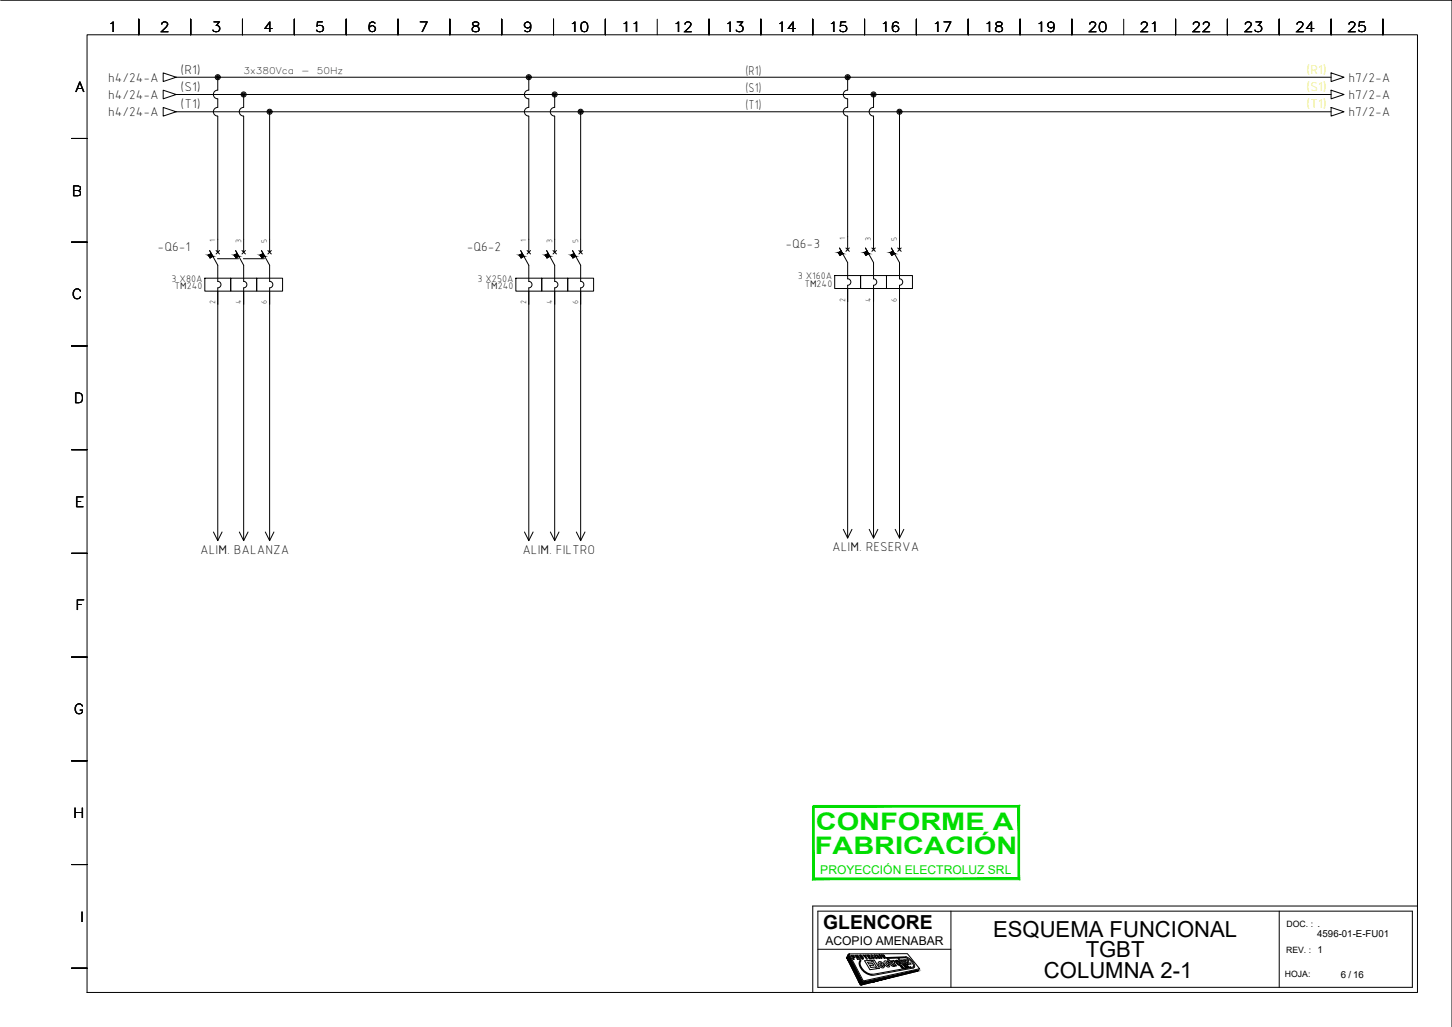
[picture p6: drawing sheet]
<svg xmlns="http://www.w3.org/2000/svg" width="420mm" height="297mm" viewBox="0 0 420 297" stroke-linecap="round" stroke-linejoin="round" font-family="sans-serif">
<g fill="none" stroke="#000" stroke-width=".29">
<path d="M.2 .1h420v296.9M25.2 10.1h385v276.9h-385zM40.2 5.6v4.5M55.2 5.6v4.5M70.2 5.6v4.5M85.2 5.6v4.5M100.2 5.6v4.5M115.2 5.6v4.5M130.2 5.6v4.5M145.2 5.6v4.5M160.2 5.6v4.5M175.2 5.6v4.5"/>
<path d="M190.2 5.6v4.5M205.2 5.6v4.5M220.2 5.6v4.5M235.2 5.6v4.5M250.2 5.6v4.5M265.2 5.6v4.5M280.2 5.6v4.5M295.2 5.6v4.5M310.2 5.6v4.5M325.2 5.6v4.5M340.2 5.6v4.5M355.2 5.6v4.5"/>
<path d="M370.2 5.6v4.5M385.2 5.6v4.5M400.2 5.6v4.5M47.2 21.1l3.8 1.2-3.8 1.3zM47.2 26.1l3.8 1.2-3.8 1.3zM47.2 31.1l3.8 1.2-3.8 1.3zM51 22.3h334.2M51 27.3h334.2M51 32.3h334.2M63 22.3v3.8a1.27 1.27 0 0 0-1.3 1.2 1.27 1.27 0 0 0 1.3 1.3v2.5a1.26 1.26 0 0 0-1.3 1.2 1.26 1.26 0 0 0 1.3 1.3v39.3M70.5 31.1a1.26 1.26 0 0 0-1.3 1.2 1.26 1.26 0 0 0 1.3 1.3M70.5 27.3v3.8"/>
<path d="M70.5 33.6v39.3M78 32.3v40.6M153 22.3v3.8a1.27 1.27 0 0 0-1.3 1.2 1.27 1.27 0 0 0 1.3 1.3v2.5a1.26 1.26 0 0 0-1.3 1.2 1.26 1.26 0 0 0 1.3 1.3v39.3M160.5 27.3v3.8a1.26 1.26 0 0 0-1.3 1.2 1.26 1.26 0 0 0 1.3 1.3v39.3M168 32.3v40.6M245.3 31.1a1.26 1.26 0 0 0-1.3 1.2 1.26 1.26 0 0 0 1.3 1.3M245.3 26.1a1.26 1.26 0 0 0-1.3 1.2 1.26 1.26 0 0 0 1.3 1.3M245.3 22.3v3.8M245.3 28.6v2.5M245.3 33.6v38.6M252.8 27.3v3.8a1.26 1.26 0 0 0-1.3 1.2 1.26 1.26 0 0 0 1.3 1.3v38.6M260.3 32.3v39.9"/>
<path d="M385.2 21.1l3.7 1.2-3.7 1.3zM385.2 26.1l3.7 1.2-3.7 1.3zM385.2 31.1l3.7 1.2-3.7 1.3zM20.7 40.1h4.5M20.7 70h4.5M61.6 74.1l-.8 .5-.5-.8 .8-.5-.4-.8 2.3 4.2v4.7a.94 .94 0 0 1 .9 .9 .94 .94 0 0 1-.9 1v73.1M62.5 72.5l1 1M62.9 74.8h6.1M63.5 72.5l-1 1M69.1 74.1l-.8 .5-.5-.8 .8-.5-.4-.8 2.3 4.2v4.7M70 72.5l1 1M70.4 74.8h6.1"/>
<path d="M71 72.5l-1 1M76.6 74.1l-.8 .5-.5-.8 .8-.5-.4-.8 2.3 4.2v4.7M77.5 72.5l1 1M78.5 72.5l-1 1M151.6 74.1l-.8 .5-.5-.8 .8-.5-.4-.8 2.3 4.2v4.7a.94 .94 0 0 1 .9 .9 .94 .94 0 0 1-.9 1v73.1M152.5 72.5l1 1M153.5 72.5l-1 1M159.1 74.1l-.8 .5-.5-.8 .8-.5-.4-.8 2.3 4.2v4.7a.94 .94 0 0 1 .9 .9 .94 .94 0 0 1-.9 1v73.1M160 72.5l1 1M161 72.5l-1 1M166.6 74.1l-.8 .5-.5-.8 .8-.5-.4-.8 2.3 4.2v4.7M167.5 72.5l1 1"/>
<path d="M168.5 72.5l-1 1M241.5 79.7h7.5v3.7h-7.5zM243.8 73.4l-.7 .5-.5-.8 .8-.5-.5-.9 2.4 4.3v4.7M244.8 71.7l1 1M245.8 71.7l-1 1M249 79.7h7.5v3.7h-7.5zM251.4 73.4l-.9 .5-.4-.8 .8-.5-.5-.9 2.4 4.3v4.6a.94 .94 0 0 1 .9 1 .94 .94 0 0 1-.9 .9v73.1M252.3 71.7l1 1M253.3 71.7l-1 1M256.5 79.7h7.5v3.7h-7.5zM258.8 73.4l-.8 .5-.4-.8 .8-.5-.5-.9 2.4 4.3v4.6a.94 .94 0 0 1 .9 1 .94 .94 0 0 1-.9 .9v73.1M259.8 71.7l1 1"/>
<path d="M260.8 71.7l-1 1M59.3 80.5h7.5v3.7h-7.5zM66.8 80.5h7.5v3.7h-7.5zM70.5 81.4a.94 .94 0 0 1 .9 .9 .94 .94 0 0 1-.9 1M70.5 83.3v73.1M74.3 80.5h7.5v3.7h-7.5zM78 81.4a.94 .94 0 0 1 1 .9 .94 .94 0 0 1-1 1M78 83.3v73.1M149.3 80.5h7.5v3.7h-7.5zM156.8 80.5h7.5v3.7h-7.5zM164.3 80.5h7.5v3.7h-7.5zM168 81.4a.94 .94 0 0 1 1 .9 .94 .94 0 0 1-1 1"/>
<path d="M168 83.3v73.1M245.3 80.6a.94 .94 0 0 1 .9 1 .94 .94 0 0 1-.9 .9M245.3 82.5v73.1M20.7 100.1h4.5M20.7 130.1h4.5M61.8 153.9l1.2 2.5 1.3-2.5M69.3 153.9l1.2 2.5 1.3-2.5M76.8 153.9l1.2 2.5 1.3-2.5M151.8 153.9l1.2 2.5 1.3-2.5M159.3 153.9l1.2 2.5 1.3-2.5M166.8 153.9l1.2 2.5 1.3-2.5M244 153.1l1.3 2.5 1.2-2.5"/>
<path d="M251.5 153.1l1.3 2.5 1.2-2.5M259 153.1l1.3 2.5 1.2-2.5M20.7 160h4.5M20.7 190.1h4.5M20.7 220.1h4.5M20.7 250h4.5M236.7 263.5h172v22.1h-172zM236.7 274.6h38.5M245.5 276l4 7.9-.6 .9-3.9-7.8zM245.7 275.9l16.9-.1 3.5 4.4-16.3 3.5zM246.3 276.3h.6a.4 .4 0 0 1 .4 .3 .4 .4 0 0 1-.1 .4h-.3l.3 .5h-.3zM246.6 276.5h.3l.2 .3h-.3z"/>
<path d="M248.2 276.6l-.2 .2-.2-.4 .4 .3M248.3 277l.4 .5h.3l-.7-1.1-.9-.1 .7 1.2h.3l-.3-.5h.2M248.8 276.2a.95 .95 0 0 1 1 1.2 .95 .95 0 0 1-1-1.2zM249 276.4l.5 .4 .1 .5-.4-.4zM249.7 276.3l.7 .3-.1-.4h.3l.4 1.2h-.3zM250.2 277.9l1.9-.1 .3 .4-1.3 .1 .3 .5 1.1-.1 .3 .5-1.1 .1 .3 .5 1.3-.1 .3 .5-1.9 .3zM250.8 276.2h.7l.1 .2h-.4l.6 .4-.3 .1 .2 .2h.4l.1 .3h-.7zM252.4 277.7h.6l1.5 2.4h-.5zM252.6 276.5l-.4-.4a.67 .67 0 0 0 0 .8 .67 .67 0 0 0 .8 .2l-.1-.2-.3 .2-.4-.7 .4 .1M253.5 276.4l-.4-.3a.67 .67 0 0 0 0 .8 .67 .67 0 0 0 .8 .2l-.1-.2M253.5 276.4h-.4l.4 .6 .3-.1M253.6 276.2h.3l.6 1h-.2z"/>
<path d="M254.4 276.1l.6 .4 .2 .7-.7-.3zM254.5 276.3l.6 .7zM254.6 278.6l.3-.1 .3 .3-.6 .1zM254.8 279.2l.5 .4 .6-.3M255.1 276.2l.8 .5-.4-.5h.2l.7 .9-.8-.5 .4 .5-.2 .1zM255.8 279.1l-.5-.7a.7 .7 0 0 0-1.2 .2l.5 .9a.81 .81 0 0 0 1.3 .1v-.3M255.8 279.1l-1 .1M256.7 278.6l-.3-.2a.68 .68 0 0 0 .7 .9l-.1-.4M257.2 278.5l-.3-.3a.68 .68 0 0 0-1.1 .1 1.18 1.18 0 0 0 1.7 1.1l-.1-.6M257.2 278.6h-.4M257.4 278.9h-.4M258 279.2l.6 .3"/>
<path d="M258.4 278.1l-.5-.2 1.1 1.5h.4l-.6-.9 .2-.2M258.4 278h.1M258.4 278l.2-.2 .4 .5M258.5 279.2l-.8-.9 .2-.1-.2-.3-.2 .1-.3-.5-.4 .1 .3 .4h-.2l1.1 1.3M258.5 279.2l.3 .3h-.2M259 278.3h.1M259.2 277.8a1.22 1.22 0 0 1 1.4 1.4 1.22 1.22 0 0 1-1.4-1.4zM259.5 278.1v.1M259.6 278.1h.4l.3 .4a.3 .3 0 0 1 0 .5 .3 .3 0 0 1-.5-.3l-.3-.5M259.6 278.1h-.1M259.9 277.3l.3-.1 1.4 1.9-.3 .1zM260.5 279.3h.4l.1 .2h-.3l.5 .2 .2 .5-.4-.1-.1-.2h.3l-.4-.1z"/>
<path d="M260.8 277.7h.3l.9 1 .1-.1-.7-.9 .3-.1 1 1.4-.4-.2-.1 .2h-.3zM260.8 279.3h.1M261.5 280l.2 .1zM261.9 277.6h.8l.3 1 .4-.1 .2 .3-.7 .1-.3-1h-.5zM261.9 279.3h-.3l.3 .3 .1-.2M261.9 279.3l.1 .1M262.2 279.6l.4 .4-.6-.3 .3 .3-.2 .1-.6-.9a.39 .39 0 0 1 .4 0 .39 .39 0 0 1 .2 .4h.1M262.3 279.1l1.1 .7-.4 .1zM262.5 279.8l.3 .1zM263.3 279.7l.2 .1zM264.5 279.8l-11.4 2.2a3.9 3.9 0 0 1-4.4-3.9l.2-.4 .3 .1a2.8 2.8 0 0 0 1.6 3.5l1.5 .5M264.5 279.8a2.57 2.57 0 0 0-1.5-2.7l-.8-.4-5.7 .3 .1 .2 5.5-.2a3 3 0 0 1 2.2 2.6l-12 2.2"/>
<path d="M275.2 263.5v22.1M370.2 263.5v22.1M410.2 262.1h-175v24.9M20.7 280h4.5M249.8 284.1l16.1-3.5-.4 .3-16.2 4zM252.3 281.8h.1"/>
<circle cx="63" cy="22.3" r=".73"/>
<circle cx="63" cy="22.3" r=".46"/>
<circle cx="63" cy="22.3" r=".22"/>
<circle cx="70.5" cy="27.3" r=".73"/>
<circle cx="70.5" cy="27.3" r=".46"/>
<circle cx="70.5" cy="27.3" r=".22"/>
<circle cx="78" cy="32.3" r=".73"/>
<circle cx="78" cy="32.3" r=".46"/>
<circle cx="78" cy="32.3" r=".22"/>
<circle cx="153" cy="22.3" r=".73"/>
<circle cx="153" cy="22.3" r=".46"/>
<circle cx="153" cy="22.3" r=".22"/>
<circle cx="160.5" cy="27.3" r=".73"/>
<circle cx="160.5" cy="27.3" r=".46"/>
<circle cx="160.5" cy="27.3" r=".22"/>
<circle cx="168" cy="32.3" r=".73"/>
<circle cx="168" cy="32.3" r=".46"/>
<circle cx="168" cy="32.3" r=".22"/>
<circle cx="245.3" cy="22.3" r=".73"/>
<circle cx="245.3" cy="22.3" r=".46"/>
<circle cx="245.3" cy="22.3" r=".22"/>
<circle cx="252.8" cy="27.3" r=".73"/>
<circle cx="252.8" cy="27.3" r=".46"/>
<circle cx="252.8" cy="27.3" r=".22"/>
<circle cx="260.3" cy="32.3" r=".73"/>
<circle cx="260.3" cy="32.3" r=".46"/>
<circle cx="260.3" cy="32.3" r=".22"/>
</g>
<g fill="#000" stroke="#000" stroke-width=".29">
<path d="M60.3 73.8h1.1l.2 .3zM60.3 73.8l.8-.5 .3 .5zM67.8 73.8h1.1l.2 .3zM67.8 73.8l.8-.5 .3 .5zM75.3 73.8h1.1l.2 .3zM75.3 73.8l.8-.5 .3 .5zM150.3 73.8h1.1l.2 .3zM150.3 73.8l.8-.5 .3 .5zM157.8 73.8h1.1l.2 .3zM157.8 73.8l.8-.5 .3 .5zM165.3 73.8h1.1l.2 .3zM165.3 73.8l.8-.5 .3 .5z"/>
<path d="M242.6 73.1h1.1l.1 .3zM242.6 73.1l.8-.5 .3 .5zM250.1 73.1h1.1l.2 .3zM250.1 73.1l.8-.5 .3 .5zM257.6 73.1h1.1l.1 .3zM257.6 73.1l.8-.5 .3 .5zM245.5 276l.5 1h-1zM248.6 284.1h.8l-.5 .7zM249.8 284.1l-.5 .7zM249.8 284.1h2.8l-3.2 .7zM264.3 280.9l1.6-.3-.4 .3z"/>
<path d="M60.3 73.8l.2 .3h1.1zM60.5 74.1h1.1l-.8 .5z"/>
<path d="M67.8 73.8l.2 .3h1.1zM68 74.1h1.1l-.8 .5z"/>
<path d="M75.3 73.8l.2 .3h1.1zM75.5 74.1h1.1l-.8 .5z"/>
<path d="M150.3 73.8l.2 .3h1.1zM150.5 74.1h1.1l-.8 .5z"/>
<path d="M157.8 73.8l.2 .3h1.1zM158 74.1h1.1l-.8 .5z"/>
<path d="M165.3 73.8l.2 .3h1.1zM165.5 74.1h1.1l-.8 .5z"/>
<path d="M242.6 73.1l.2 .3h1zM242.8 73.4h1l-.7 .5z"/>
<path d="M250.1 73.1l.2 .3h1.1zM250.3 73.4h1.1l-.9 .5z"/>
<path d="M257.6 73.1l.2 .3h1zM257.8 73.4h1l-.8 .5z"/>
<path d="M245 277l4.5 6.9-3.5-6.9zM245 277l4.5 6.9h-1z"/>
<path d="M248.5 283.9h1zM248.5 283.9l.9 .2z"/>
<path d="M252.6 284.1l12.9-3.2h-1.2zM249.8 284.1l14.5-3.2-11.7 3.2z"/>
</g>
<path d="M235.4 233v.5l59.6-.5zM235.4 233.5l59.6-.5-.4 .5zM295 233l-.4 .5 .4 20.9zM294.6 233.5l.4 20.9-.4-.5zM235.1 254.4h59.9l-.4-.5zM235.6 253.9h59l-59.5 .5zM235.1 233.2v21.2l.5-.5zM235.1 233.2h.5v20.7z" fill="#0d0" stroke="#0d0" stroke-width=".29"/>
<g font-size="7" fill="#0d0">
<text x="236.1" y="240.1">CONFORME A</text>
<text x="235.8" y="247.1">FABRICACIÓN</text>
</g>
<g font-size="6.4">
<text x="287.4" y="270.9">ESQUEMA FUNCIONAL</text>
<text x="314.2" y="276.9">TGBT</text>
<text x="302.1" y="282.9">COLUMNA 2-1</text>
</g>
<text font-size="5.6" x="238.2" y="268.7">GLENCORE</text>
<g font-size="4">
<text x="31.2" y="9.3">1</text>
<text x="46.2" y="9.3">2</text>
<text x="61.2" y="9.3">3</text>
<text x="76.2" y="9.3">4</text>
<text x="91.2" y="9.3">5</text>
<text x="106.2" y="9.3">6</text>
<text x="121.2" y="9.3">7</text>
<text x="136.2" y="9.3">8</text>
<text x="151.2" y="9.3">9</text>
<text x="164.8" y="9.3">10</text>
<text x="179.8" y="9.3">11</text>
<text x="194.8" y="9.3">12</text>
<text x="209.8" y="9.3">13</text>
<text x="224.8" y="9.3">14</text>
<text x="239.8" y="9.3">15</text>
<text x="254.8" y="9.3">16</text>
<text x="269.8" y="9.3">17</text>
<text x="284.8" y="9.3">18</text>
<text x="299.8" y="9.3">19</text>
<text x="314.8" y="9.3">20</text>
<text x="329.8" y="9.3">21</text>
<text x="344.8" y="9.3">22</text>
<text x="359.8" y="9.3">23</text>
<text x="374.8" y="9.3">24</text>
<text x="389.8" y="9.3">25</text>
<text x="21.8" y="26.6">A</text>
<text x="20.8" y="56.6">B</text>
<text x="20.8" y="86.6">C</text>
<text x="21.4" y="116.6">D</text>
<text x="21.7" y="146.6">E</text>
<text x="21.8" y="176.6">F</text>
<text x="21.4" y="206.6">G</text>
<text x="21.1" y="236.5">H</text>
<text x="23.2" y="266.6">I</text>
</g>
<g font-size="3.9">
<text x="31.3" y="23.6">h4/24-A</text>
<text x="52.2" y="21.3">(R1)</text>
<text x="215.7" y="21.6">(R1)</text>
<text x="390.2" y="23.6">h7/2-A</text>
<text x="31.3" y="28.6">h4/24-A</text>
<text x="52.2" y="26.3">(S1)</text>
<text x="215.7" y="26.6">(S1)</text>
<text x="390.2" y="28.6">h7/2-A</text>
<text x="31.3" y="33.6">h4/24-A</text>
<text x="52.2" y="31.3">(T1)</text>
<text x="215.7" y="31.6">(T1)</text>
<text x="390.2" y="33.6">h7/2-A</text>
<text x="227.3" y="71.8">-Q6-3</text>
<text x="45.6" y="72.5">-Q6-1</text>
<text x="135" y="72.5">-Q6-2</text>
<text x="57.9" y="160.1">ALIM. BALANZA</text>
<text x="151.2" y="160.1">ALIM. FILTRO</text>
<text x="240.8" y="159.4">ALIM. RESERVA</text>
</g>
<g font-size="3.9" fill="#dd0">
<text x="378.1" y="21.3">(R1)</text>
<text x="378.1" y="26.3">(S1)</text>
<text x="378.1" y="31.3">(T1)</text>
</g>
<text font-size="3.5" fill="#0d0" x="237.4" y="252.7">PROYECCIÓN ELECTROLUZ SRL</text>
<text font-size="3.5" x="238.9" y="273.4">ACOPIO AMENABAR</text>
<g font-size="2.9">
<text x="49.7" y="81.5">3 X80A</text>
<text x="50.5" y="83.7">TM240</text>
<text x="138.2" y="81.5">3 X250A</text>
<text x="140.5" y="83.7">TM240</text>
<text x="230.9" y="80.7">3 X160A</text>
<text x="232.7" y="83">TM240</text>
</g>
<g font-size="2.8">
<text x="381.2" y="271">4596-01-E-FU01</text>
<text x="388" y="282.7">6 / 16</text>
</g>
<g font-size="2.7">
<text x="70.4" y="21.3">3x380Vca</text>
<text x="87.1" y="21.3">-</text>
<text x="91.6" y="21.3">50Hz</text>
</g>
<g font-size="2.5">
<text x="372.3" y="268.1">DOC. : .</text>
<text x="372.2" y="275.6">REV. : 1</text>
<text x="371.8" y="282.6">HOJA:</text>
</g>
<g font-size="2.3">
<text x="62.3" y="70" transform="rotate(-90 62.3 70)">1</text>
<text x="69.8" y="70.4" transform="rotate(-90 69.8 70.4)">3</text>
<text x="77.3" y="70.4" transform="rotate(-90 77.3 70.4)">5</text>
<text x="152.3" y="70" transform="rotate(-90 152.3 70)">1</text>
<text x="159.8" y="70.4" transform="rotate(-90 159.8 70.4)">3</text>
<text x="167.3" y="70.4" transform="rotate(-90 167.3 70.4)">5</text>
<text x="244.5" y="69.3" transform="rotate(-90 244.5 69.3)">1</text>
<text x="252" y="69.6" transform="rotate(-90 252 69.6)">3</text>
<text x="259.5" y="69.6" transform="rotate(-90 259.5 69.6)">5</text>
<text x="62.3" y="88" transform="rotate(-90 62.3 88)">2</text>
<text x="69.8" y="88" transform="rotate(-90 69.8 88)">4</text>
<text x="77.3" y="88" transform="rotate(-90 77.3 88)">6</text>
<text x="152.3" y="88" transform="rotate(-90 152.3 88)">2</text>
<text x="159.8" y="88" transform="rotate(-90 159.8 88)">4</text>
<text x="167.3" y="88" transform="rotate(-90 167.3 88)">6</text>
<text x="244.5" y="87.2" transform="rotate(-90 244.5 87.2)">2</text>
<text x="252" y="87.2" transform="rotate(-90 252 87.2)">4</text>
<text x="259.5" y="87.2" transform="rotate(-90 259.5 87.2)">6</text>
</g>
</svg>
